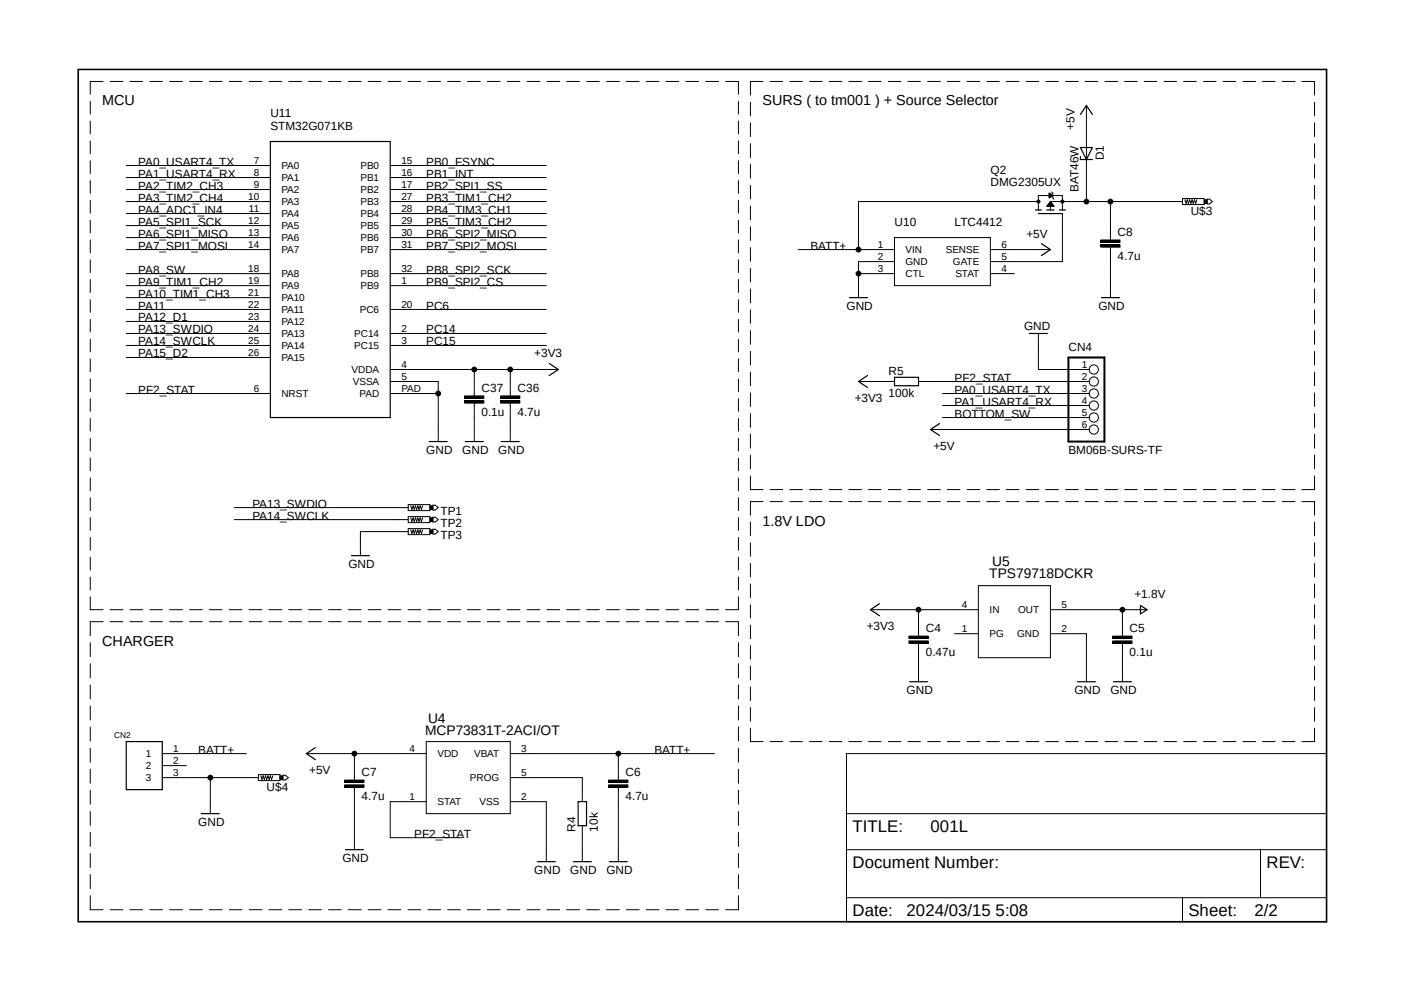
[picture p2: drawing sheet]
<svg xmlns="http://www.w3.org/2000/svg" width="297mm" height="210mm" viewBox="0 0 297 210" stroke-linecap="round" stroke-linejoin="round" font-family="sans-serif">
<path d="M16 14.4l265 181.1M281 14.4l-265 181.1" fill="none" stroke="#fff" stroke-width=".21"/>
<g fill="none" stroke="#000" stroke-width=".21">
<path d="M21.8 17.2h-2.7v2.7M23.3 17.2h2.7M27.5 17.2h2.7M31.7 17.2h2.7M35.9 17.2h2.7M40.1 17.2h2.7M44.3 17.2h2.7M48.5 17.2h2.7M52.7 17.2h2.7M56.9 17.2h2.7M61.1 17.2h2.7M65.3 17.2h2.7"/>
<path d="M69.5 17.2h2.7M73.7 17.2h2.7M77.9 17.2h2.7M82.1 17.2h2.7M86.3 17.2h2.7M90.5 17.2h2.7M94.7 17.2h2.7M98.9 17.2h2.7M103.1 17.2h2.7M107.3 17.2h2.7M111.5 17.2h2.7M115.7 17.2h2.7"/>
<path d="M119.9 17.2h2.7M124.1 17.2h2.7M128.3 17.2h2.7M132.5 17.2h2.7M136.7 17.2h2.7M140.9 17.2h2.7M145.1 17.2h2.7M149.3 17.2h2.7M153.5 17.2h2.7v2.7M161.4 17.2h-2.7v2.9M162.9 17.2h2.7M167.1 17.2h2.7"/>
<path d="M171.2 17.2h2.7M175.4 17.2h2.7M179.6 17.2h2.6M183.7 17.2h2.7M187.9 17.2h2.7M192.1 17.2h2.6M196.3 17.2h2.6M200.4 17.2h2.7M204.6 17.2h2.7M208.7 17.2h2.7M212.9 17.2h2.7M217.1 17.2h2.7"/>
<path d="M221.2 17.2h2.7M225.4 17.2h2.7M229.6 17.2h2.6M233.8 17.2h2.6M237.9 17.2h2.7M242.1 17.2h2.6M246.3 17.2h2.6M250.4 17.2h2.7M254.6 17.2h2.7M258.7 17.2h2.7M262.9 17.2h2.7M267.1 17.2h2.6"/>
<path d="M271.3 17.2h2.6M275.4 17.2h2.7v2.9M19.1 21.4v2.7M19.1 25.6v2.7M19.1 29.8v2.7M19.1 34v2.7M19.1 38.2v2.7M26.7 37.5h30.5M26.7 35h30.5M82.5 37.5h33.1M82.5 35h33.1M156.2 21.4v2.7"/>
<path d="M156.2 25.6v2.7M156.2 29.8v2.7M156.2 34v2.7M156.2 38.2v2.7M158.7 21.6v2.9M158.7 26v2.9M158.7 30.4v2.9M158.7 34.8v2.9M158.7 39.2v2.9M229.8 22.3v20.3M278.1 21.6v2.9M278.1 26v2.9"/>
<path d="M278.1 30.4v2.9M278.1 34.8v2.9M278.1 39.2v2.9M19.1 42.4v2.7M19.1 46.6v2.7M19.1 50.8v2.7M19.1 54.9v2.8M19.1 59.1v2.7M26.7 40.1h30.5M26.7 42.6h30.5M26.7 45.2h30.5M26.7 47.7h30.5"/>
<path d="M26.7 50.2h30.5M26.7 52.8h30.5M26.7 57.9h30.5M82.5 40.1h33.1M82.5 42.6h33.1M82.5 45.2h33.1M82.5 47.7h33.1M82.5 50.2h33.1M82.5 52.8h33.1M82.5 57.9h33.1M156.2 42.4v2.7M156.2 46.6v2.7"/>
<path d="M156.2 50.8v2.7M156.2 54.9v2.8M156.2 59.1v2.7M158.7 43.6v2.9M158.7 48v2.8M158.7 52.4v2.8M158.7 56.8v2.8M168.9 52.8h20.3M181.6 57.9h7.6M189.2 50.2h20.3v10.2h-20.3zM189.2 55.3h-7.6v7.6M209.5 52.8h12.7"/>
<path d="M209.5 57.9h5.1M219.7 44.4v-3h5v3M219.7 42.6h-38.1v10.2M221.5 43.6h1.4M221.6 43.5h1.3M221.7 43.4h1.1M221.7 43.3h1M221.8 43.2h.9M221.8 43.1h.8M221.9 43.1h.6M222 40.9l.7 .5-.7 .5zM222 41.8h.1"/>
<path d="M222 41.7h.2M222 41.6h.3M222 41.5h.5M222 41.4h.6M222 41.3h.6M222 41.1h.5M222 41.1h.3M222 41h.2M222 40.9h.1M222 42.9h.5M222 42.8h.4M222.1 42.8h.2"/>
<path d="M222.2 42.7h.1M222.2 42.6v1.8M222.2 42.6h27.9M222.2 42.6l.8 1h-1.6zM222.5 40.6l.2 .3v1l.3 .2M224.7 45.2v10.1h-15.2M232.9 51.8h4v.5h-4zM232.9 50.8h4v.5h-4zM234.9 42.6v8.2M234.9 52.3v10.6M250.1 42h4.6v1.3h-4.6zM250.7 42.2l.2 .8 .3-.8 .2 .8 .3-.8 .2 .8 .3-.8 .2 .8 .3-.8 .2 .8 .3-.8"/>
<path d="M254.8 42.2h.6v.8h-.6zM255.4 42.1h.5l.6 .5-.6 .5h-.5zM278.1 43.6v2.9M278.1 48v2.8M278.1 52.4v2.8M278.1 56.8v2.8M19.1 63.4v2.6M19.1 67.6v2.6M19.1 71.8v2.6M19.1 75.9v2.7M26.7 60.4h30.5M26.7 62.9h30.5"/>
<path d="M26.7 65.4h30.5M26.7 68h30.5M26.7 70.5h30.5M26.7 73.1h30.5M26.7 75.6h30.5M82.5 78.1h35.6M82.5 60.4h33.1M82.5 65.4h33.1M82.5 70.5h33.1M82.5 73.1h33.1M100.3 78.1v5.6M107.9 78.1v5.6"/>
<path d="M156.2 63.4v2.6M156.2 67.6v2.6M156.2 71.8v2.6M156.2 75.9v2.7M158.7 61.1v3M158.7 65.5v2.9M158.7 69.9v2.9M158.7 74.3v2.9M158.7 78.7v2.9M219.7 70.5v7.6h10.7M278.1 61.1v3M278.1 65.5v2.9"/>
<path d="M278.1 69.9v2.9M278.1 74.3v2.9M278.1 78.7v2.9M19.1 80.1v2.7M19.1 84.3v2.7M19.1 88.5v2.7M19.1 92.7v2.7M19.1 96.9v2.7M26.7 83.2h30.5M82.5 80.7h10.2v12.7M82.5 83.2h10.2M98.3 84.8h4.1v.5h-4.1z"/>
<path d="M98.3 83.7h4.1v.5h-4.1zM100.3 85.3v8.1M105.9 84.8h4.1v.5h-4.1zM105.9 83.7h4.1v.5h-4.1zM107.9 85.3v8.1M156.2 80.1v2.7M156.2 84.3v2.7M156.2 88.5v2.7M156.2 92.7v2.7M156.2 96.9v2.7M158.7 83.1v2.9M158.7 87.5v2.9"/>
<path d="M158.7 91.9v2.9M158.7 96.3v2.8M181.6 80.7h7.6M194.3 80.7h36.1M196.8 90.8h33.6M199.4 83.2h31M199.4 85.8h31M199.4 88.3h31M278.1 83.1v2.9M278.1 87.5v2.9M278.1 91.9v2.9M278.1 96.3v2.8"/>
<path d="M19.1 101.1v2.7M19.1 105.3v2.7M19.1 109.5v2.7M19.1 113.7v2.7M19.1 117.9v2.7M49.6 109.9h36.8M49.6 107.4h36.8M86.4 112.4h-10.2v5.1M86.4 106.7h4.5v1.3h-4.5zM86.4 109.3h4.5v1.2h-4.5zM86.4 111.8h4.5v1.3h-4.5zM86.9 109.5l.2 .8 .3-.8 .2 .8 .3-.8 .2 .8 .3-.8 .2 .8 .3-.8 .3 .8 .2-.8"/>
<path d="M86.9 107l.2 .7 .3-.7 .2 .7 .3-.7 .2 .7 .3-.7 .2 .7 .3-.7 .3 .7 .2-.7M86.9 112.1l.2 .7 .3-.7 .2 .7 .3-.7 .2 .7 .3-.7 .2 .7 .3-.7 .3 .7 .2-.7M91 109.5h.6v.8h-.6zM91 107h.6v.7h-.6zM91 112.1h.6v.7h-.6zM91.6 106.8h.5l.6 .6-.6 .5h-.5zM91.6 109.4h.5l.6 .5-.6 .5h-.5zM91.6 111.9h.5l.6 .5-.6 .5h-.5zM156.2 101.1v2.7M156.2 105.3v2.7M156.2 109.5v2.7M156.2 113.7v2.7"/>
<path d="M156.2 117.9v2.7M158.7 100.7v2.8h2.7M158.7 110.4v2.9M158.7 114.8v2.8M158.7 119.2v2.8M161.4 106.1h-2.7v2.9M162.9 103.5h2.7M162.9 106.1h2.7M167.1 103.5h2.7M167.1 106.1h2.7M171.2 103.5h2.7M171.2 106.1h2.7"/>
<path d="M175.4 103.5h2.7M175.4 106.1h2.7M179.6 103.5h2.6M179.6 106.1h2.6M183.7 103.5h2.7M183.7 106.1h2.7M187.9 103.5h2.7M187.9 106.1h2.7M192.1 103.5h2.6M192.1 106.1h2.6M196.3 103.5h2.6M196.3 106.1h2.6"/>
<path d="M200.4 103.5h2.7M200.4 106.1h2.7M204.6 103.5h2.7M204.6 106.1h2.7M208.7 103.5h2.7M208.7 106.1h2.7M212.9 103.5h2.7M212.9 106.1h2.7M217.1 103.5h2.7M217.1 106.1h2.7M221.2 103.5h2.7M221.2 106.1h2.7"/>
<path d="M225.4 103.5h2.7M225.4 106.1h2.7M229.6 103.5h2.6M229.6 106.1h2.6M233.8 103.5h2.6M233.8 106.1h2.6M237.9 103.5h2.7M237.9 106.1h2.7M242.1 103.5h2.6M242.1 106.1h2.6M246.3 103.5h2.6M246.3 106.1h2.6"/>
<path d="M250.4 103.5h2.7M250.4 106.1h2.7M254.6 103.5h2.7M254.6 106.1h2.7M258.7 103.5h2.7M258.7 106.1h2.7M262.9 103.5h2.7M262.9 106.1h2.7M267.1 103.5h2.6M267.1 106.1h2.6M271.3 103.5h2.6M271.3 106.1h2.6"/>
<path d="M275.4 106.1h2.7v2.9M278.1 100.7v2.8h-2.7M278.1 110.4v2.9M278.1 114.8v2.8M278.1 119.2v2.8M19.1 122v2.8M19.1 126.2v2.7h2.7M19.1 135.9v3M21.8 131.5h-2.7v3M23.3 128.9h2.7M23.3 131.5h2.7M27.5 128.9h2.7"/>
<path d="M27.5 131.5h2.7M31.7 128.9h2.7M31.7 131.5h2.7M35.9 128.9h2.7M35.9 131.5h2.7M40.1 128.9h2.7M40.1 131.5h2.7M44.3 128.9h2.7M44.3 131.5h2.7M48.5 128.9h2.7M48.5 131.5h2.7M52.7 128.9h2.7"/>
<path d="M52.7 131.5h2.7M56.9 128.9h2.7M56.9 131.5h2.7M61.1 128.9h2.7M61.1 131.5h2.7M65.3 128.9h2.7M65.3 131.5h2.7M69.5 128.9h2.7M69.5 131.5h2.7M73.7 128.9h2.7M73.7 131.5h2.7M77.9 128.9h2.7"/>
<path d="M77.9 131.5h2.7M82.1 128.9h2.7M82.1 131.5h2.7M86.3 128.9h2.7M86.3 131.5h2.7M90.5 128.9h2.7M90.5 131.5h2.7M94.7 128.9h2.7M94.7 131.5h2.7M98.9 128.9h2.7M98.9 131.5h2.7M103.1 128.9h2.7"/>
<path d="M103.1 131.5h2.7M107.3 128.9h2.7M107.3 131.5h2.7M111.5 128.9h2.7M111.5 131.5h2.7M115.7 128.9h2.7M115.7 131.5h2.7M119.9 128.9h2.7M119.9 131.5h2.7M124.1 128.9h2.7M124.1 131.5h2.7M128.3 128.9h2.7"/>
<path d="M128.3 131.5h2.7M132.5 128.9h2.7M132.5 131.5h2.7M136.7 128.9h2.7M136.7 131.5h2.7M140.9 128.9h2.7M140.9 131.5h2.7M145.1 128.9h2.7M145.1 131.5h2.7M149.3 128.9h2.7M149.3 131.5h2.7M153.5 131.5h2.7v3"/>
<path d="M156.2 126.2v2.7h-2.7M156.2 122v2.8M156.2 135.9v3M158.7 123.5v2.9M158.7 127.9v2.8M158.7 132.2v2.9M158.7 136.6v2.8M184.1 128.9h22.9M192.3 135.6h4v.5h-4zM192.3 134.5h4v.5h-4zM194.3 128.9v5.6M194.3 136.1v8.1"/>
<path d="M201.9 134h5.1M207 123.9h15.2v15.2h-15.2zM222.2 128.9h20.3M222.2 134h7.6v10.2M235.4 135.6h4.1v.5h-4.1zM235.4 134.5h4.1v.5h-4.1zM237.4 128.9v5.6M237.4 136.1v8.1M278.1 123.5v2.9M278.1 127.9v2.8M278.1 132.2v2.9M278.1 136.6v2.8"/>
<path d="M19.1 140.4v2.9M19.1 144.9v2.9M19.1 149.3v3M19.1 153.8v2.9M19.1 158.2v3M34.3 159.4h17.8M64.8 159.4h25.4M75 159.4v5.6M90.2 156.8h17.7v15.3h-17.7zM107.9 159.4h43.2M130.8 159.4v5.6M156.2 140.4v2.9"/>
<path d="M156.2 144.9v2.9M156.2 149.3v3M156.2 153.8v2.9M156.2 158.2v3M158.7 140.9v2.9M158.7 145.3v2.9M158.7 149.6v2.9M158.7 154v2.8h2.7M162.9 156.8h2.7M167.1 156.8h2.7M171.2 156.8h2.7M175.4 156.8h2.7"/>
<path d="M179.1 159.4h101.5v35.5h-101.5zM179.6 156.8h2.6M183.7 156.8h2.7M187.9 156.8h2.7M192.1 156.8h2.6M196.3 156.8h2.6M200.4 156.8h2.7M204.6 156.8h2.7M208.7 156.8h2.7M212.9 156.8h2.7M217.1 156.8h2.7M221.2 156.8h2.7"/>
<path d="M225.4 156.8h2.7M229.6 156.8h2.6M233.8 156.8h2.6M237.9 156.8h2.7M242.1 156.8h2.6M246.3 156.8h2.6M250.4 156.8h2.7M254.6 156.8h2.7M258.7 156.8h2.7M262.9 156.8h2.7M267.1 156.8h2.6M271.3 156.8h2.6"/>
<path d="M278.1 140.9v2.9M278.1 145.3v2.9M278.1 149.6v2.9M278.1 154v2.8h-2.7M19.1 162.7v3M19.1 167.1v3M19.1 171.6v3M19.1 176.1v2.9M34.3 161.9h5.1M34.3 164.5h20.4M44.5 164.5v7.6M54.7 163.8h4.5v1.3h-4.5z"/>
<path d="M55.2 164.1l.2 .7 .3-.7 .2 .7 .3-.7 .2 .7 .3-.7 .2 .7 .3-.7 .2 .7 .3-.7M59.2 164.1h.6v.7h-.6zM59.9 164h.5l.6 .5-.6 .5h-.5zM72.9 166h4.1v.5h-4.1zM72.9 165h4.1v.5h-4.1zM75 166.5v13.2M90.2 169.5h-7.7v7.7h15.3M107.9 164.5h15.3v5M107.9 169.5h7.7v12.7M123.2 174.6v7.6M128.8 166h4v.5h-4zM128.8 165h4v.5h-4z"/>
<path d="M130.8 166.5v15.7M156.2 162.7v3M156.2 167.1v3M156.2 171.6v3M156.2 176.1v2.9M179.1 179.7h101.5M179.1 172.1h101.5M266.7 179.7v10.2M19.1 180.5v3M19.1 185v3M19.1 189.4v3h2.7M23.3 192.4h2.7"/>
<path d="M27.5 192.4h2.7M31.7 192.4h2.7M35.9 192.4h2.7M40.1 192.4h2.7M44.3 192.4h2.7M48.5 192.4h2.7M52.7 192.4h2.7M56.9 192.4h2.7M61.1 192.4h2.7M65.3 192.4h2.7M69.5 192.4h2.7M73.7 192.4h2.7"/>
<path d="M77.9 192.4h2.7M82.1 192.4h2.7M86.3 192.4h2.7M90.5 192.4h2.7M94.7 192.4h2.7M98.9 192.4h2.7M103.1 192.4h2.7M107.3 192.4h2.7M111.5 192.4h2.7M115.7 192.4h2.7M119.9 192.4h2.7M124.1 192.4h2.7"/>
<path d="M128.3 192.4h2.7M132.5 192.4h2.7M136.7 192.4h2.7M140.9 192.4h2.7M145.1 192.4h2.7M149.3 192.4h2.7M156.2 180.5v3M156.2 185v3M156.2 189.4v3h-2.7M179.1 189.9h101.5M250.1 189.9v5"/>
<circle cx="181.6" cy="52.8" r=".51"/>
<circle cx="181.6" cy="57.9" r=".51"/>
<circle cx="219.7" cy="42.6" r=".33"/>
<circle cx="224.8" cy="42.6" r=".33"/>
<circle cx="229.8" cy="42.6" r=".51"/>
<circle cx="234.9" cy="42.6" r=".51"/>
<circle cx="100.3" cy="78.1" r=".51"/>
<circle cx="107.9" cy="78.1" r=".51"/>
<circle cx="231.4" cy="78.1" r=".98"/>
<circle cx="92.7" cy="83.2" r=".51"/>
<circle cx="231.4" cy="80.7" r=".98"/>
<circle cx="231.4" cy="90.8" r=".98"/>
<circle cx="231.4" cy="88.3" r=".98"/>
<circle cx="231.4" cy="85.8" r=".98"/>
<circle cx="231.4" cy="83.2" r=".98"/>
<circle cx="194.3" cy="128.9" r=".51"/>
<circle cx="237.4" cy="128.9" r=".51"/>
<circle cx="75" cy="159.4" r=".51"/>
<circle cx="130.8" cy="159.4" r=".51"/>
<circle cx="44.5" cy="164.5" r=".51"/>
</g>
<path d="M16.6 14.7h264v180.2h-264z" fill="none" stroke="#000" stroke-width=".34"/>
<g fill="#000">
<path d="M232.9 51.8h4v.5h-4z" fill-rule="evenodd"/>
<path d="M232.9 50.8h4v.5h-4z" fill-rule="evenodd"/>
<path d="M254.8 42.2h.6v.8h-.6z" fill-rule="evenodd"/>
<path d="M98.3 84.8h4.1v.5h-4.1z" fill-rule="evenodd"/>
<path d="M98.3 83.7h4.1v.5h-4.1z" fill-rule="evenodd"/>
<path d="M105.9 84.8h4.1v.5h-4.1z" fill-rule="evenodd"/>
<path d="M105.9 83.7h4.1v.5h-4.1z" fill-rule="evenodd"/>
<path d="M91 109.5h.6v.8h-.6z" fill-rule="evenodd"/>
<path d="M91 107h.6v.7h-.6z" fill-rule="evenodd"/>
<path d="M91 112.1h.6v.7h-.6z" fill-rule="evenodd"/>
<path d="M192.3 135.6h4v.5h-4z" fill-rule="evenodd"/>
<path d="M192.3 134.5h4v.5h-4z" fill-rule="evenodd"/>
<path d="M235.4 135.6h4.1v.5h-4.1z" fill-rule="evenodd"/>
<path d="M235.4 134.5h4.1v.5h-4.1z" fill-rule="evenodd"/>
<path d="M59.2 164.1h.6v.7h-.6z" fill-rule="evenodd"/>
<path d="M72.9 166h4.1v.5h-4.1z" fill-rule="evenodd"/>
<path d="M72.9 165h4.1v.5h-4.1z" fill-rule="evenodd"/>
<path d="M128.8 166h4v.5h-4z" fill-rule="evenodd"/>
<path d="M128.8 165h4v.5h-4z" fill-rule="evenodd"/>
<circle cx="181.6" cy="52.8" r=".51"/>
<circle cx="181.6" cy="57.9" r=".51"/>
<circle cx="219.7" cy="42.6" r=".33"/>
<circle cx="224.8" cy="42.6" r=".33"/>
<circle cx="229.8" cy="42.6" r=".51"/>
<circle cx="234.9" cy="42.6" r=".51"/>
<circle cx="100.3" cy="78.1" r=".51"/>
<circle cx="107.9" cy="78.1" r=".51"/>
<circle cx="92.7" cy="83.2" r=".51"/>
<circle cx="194.3" cy="128.9" r=".51"/>
<circle cx="237.4" cy="128.9" r=".51"/>
<circle cx="75" cy="159.4" r=".51"/>
<circle cx="130.8" cy="159.4" r=".51"/>
<circle cx="44.5" cy="164.5" r=".51"/>
</g>
<g fill="none" stroke="#000" stroke-width=".25">
<path d="M57.2 29.9h25.3v58.4h-25.3zM228.6 31.2h2.5l-1.3 2.5zM228.6 33.1v.6h2.5M228.6 24.2l1.2-1.9 1.3 1.9M219 44.4h1.3M219.7 45.2h5M220.3 51.5l1.9 1.3-1.9 1.3M221.4 44.4h1.6M224.1 44.4h1.3M116.2 76.9l1.9 1.2-1.9 1.3M179.7 62.9h3.8M183.5 79.4l-1.9 1.3 1.9 1.3"/>
<path d="M189.2 79.8h5.1v1.8h-5.1zM217.8 70.5h3.8M233 62.9h3.8M90.8 93.4h3.8M98.4 93.4h3.8M106 93.4h3.9M198.8 89.6l-2 1.2 2 1.3M74.3 117.5h3.8M186.1 127.7l-2 1.2 2 1.3M241.3 128.1l1.4 .8-1.4 .9zM26.7 156.8h7.6v10.2h-7.6zM66.7 158.1l-1.9 1.3 1.9 1.3"/>
<path d="M192.4 144.2h3.8M227.9 144.2h3.8M235.5 144.2h3.9M42.6 172.1h3.8M73.1 179.7h3.8M122.3 169.5h1.8v5.1h-1.8zM113.7 182.2h3.8M121.3 182.2h3.8M128.9 182.2h3.8"/>
</g>
<path d="M226 75.6h7.6v17.8h-7.6z" fill="none" stroke="#000" stroke-width=".42"/>
<g font-size="3.6">
<text x="180.3" y="175.9">TITLE:</text>
<text x="196.9" y="175.9">001L</text>
<text x="180.3" y="183.5">Document Number:</text>
<text x="267.9" y="183.5">REV:</text>
<text x="180.3" y="193.7">Date:</text>
<text x="191.8" y="193.7">2024/03/15 5:08</text>
<text x="251.4" y="193.7">Sheet:</text>
<text x="265.4" y="193.7">2/2</text>
</g>
<g font-size="3">
<text x="21.6" y="22.3">MCU</text>
<text x="161.3" y="22.3">SURS ( to tm001 ) + Source Selector</text>
<text x="161.3" y="111.2">1.8V LDO</text>
<text x="21.6" y="136.6">CHARGER</text>
</g>
<g font-size="2.9">
<text x="209.9" y="119.8">U5</text>
<text x="209.3" y="122.3">TPS79718DCKR</text>
<text x="89.9" y="155.4">MCP73831T-2ACI/OT</text>
<text x="90.6" y="152.8">U4</text>
</g>
<g font-size="2.5">
<text x="57.2" y="24.9">U11</text>
<text x="57.2" y="27.4">STM32G071KB</text>
<text x="227.3" y="27.4" transform="rotate(-90 227.3 27.4)">+5V</text>
<text x="29.3" y="35">PA0_USART4_TX</text>
<text x="90.2" y="35">PB0_FSYNC</text>
<text x="233.5" y="33.9" transform="rotate(-90 233.5 33.9)">D1</text>
<text x="29.3" y="37.5">PA1_USART4_RX</text>
<text x="29.3" y="40.1">PA2_TIM2_CH3</text>
<text x="90.2" y="37.5">PB1_INT</text>
<text x="90.2" y="40.1">PB2_SPI1_SS</text>
<text x="209.6" y="39.3">DMG2305UX</text>
<text x="209.6" y="36.8">Q2</text>
<text x="228.2" y="40.6" transform="rotate(-90 228.2 40.6)">BAT46W</text>
<text x="29.3" y="45.2">PA4_ADC1_IN4</text>
<text x="29.3" y="42.6">PA3_TIM2_CH4</text>
<text x="29.3" y="47.7">PA5_SPI1_SCK</text>
<text x="90.2" y="47.7">PB5_TIM3_CH2</text>
<text x="90.2" y="45.2">PB4_TIM3_CH1</text>
<text x="90.2" y="42.6">PB3_TIM1_CH2</text>
<text x="189.2" y="47.7">U10</text>
<text x="201.9" y="47.7">LTC4412</text>
<text x="251.9" y="45.4">U$3</text>
<text x="29.3" y="50.3">PA6_SPI1_MISO</text>
<text x="29.3" y="52.8">PA7_SPI1_MOSI</text>
<text x="90.2" y="52.8">PB7_SPI2_MOSI</text>
<text x="90.2" y="50.3">PB6_SPI2_MISO</text>
<text x="171.5" y="52.8">BATT+</text>
<text x="217.1" y="50.3">+5V</text>
<text x="236.4" y="49.9">C8</text>
<text x="29.3" y="57.9">PA8_SW</text>
<text x="90.2" y="57.9">PB8_SPI2_SCK</text>
<text x="236.4" y="54.9">4.7u</text>
<text x="29.3" y="65.5">PA11</text>
<text x="29.3" y="60.4">PA9_TIM1_CH2</text>
<text x="29.3" y="63">PA10_TIM1_CH3</text>
<text x="90.2" y="60.4">PB9_SPI2_CS</text>
<text x="90.2" y="65.5">PC6</text>
<text x="179.1" y="65.5">GND</text>
<text x="232.4" y="65.5">GND</text>
<text x="29.3" y="68">PA12_D1</text>
<text x="29.3" y="70.5">PA13_SWDIO</text>
<text x="90.2" y="70.5">PC14</text>
<text x="216.6" y="69.8">GND</text>
<text x="29.3" y="75.6">PA15_D2</text>
<text x="29.3" y="73.1">PA14_SWCLK</text>
<text x="90.2" y="73.1">PC15</text>
<text x="113" y="75.6">+3V3</text>
<text x="226" y="74.3">CN4</text>
<text x="29.3" y="83.2">PF2_STAT</text>
<text x="101.9" y="82.8">C37</text>
<text x="109.5" y="82.8">C36</text>
<text x="188" y="84">100k</text>
<text x="188" y="79.2">R5</text>
<text x="201.9" y="83.2">PA0_USART4_TX</text>
<text x="201.9" y="80.7">PF2_STAT</text>
<text x="101.9" y="87.9">0.1u</text>
<text x="109.5" y="87.9">4.7u</text>
<text x="180.8" y="85">+3V3</text>
<text x="201.9" y="88.3">BOTTOM_SW</text>
<text x="201.9" y="85.8">PA1_USART4_RX</text>
<text x="90.2" y="95.9">GND</text>
<text x="97.8" y="95.9">GND</text>
<text x="105.4" y="95.9">GND</text>
<text x="197.4" y="95.2">+5V</text>
<text x="226" y="95.9">BM06B-SURS-TF</text>
<text x="53.4" y="107.4">PA13_SWDIO</text>
<text x="53.4" y="109.9">PA14_SWCLK</text>
<text x="93.2" y="111.4">TP2</text>
<text x="93.2" y="108.9">TP1</text>
<text x="93.2" y="114">TP3</text>
<text x="73.7" y="120.1">GND</text>
<text x="240" y="126.4">+1.8V</text>
<text x="183.3" y="133.3">+3V3</text>
<text x="195.8" y="133.6">C4</text>
<text x="239" y="133.6">C5</text>
<text x="195.8" y="138.7">0.47u</text>
<text x="239" y="138.7">0.1u</text>
<text x="191.8" y="146.7">GND</text>
<text x="227.3" y="146.7">GND</text>
<text x="234.9" y="146.7">GND</text>
<text x="42" y="159.4">BATT+</text>
<text x="138.4" y="159.4">BATT+</text>
<text x="56.4" y="167.3">U$4</text>
<text x="65.4" y="163.7">+5V</text>
<text x="76.5" y="164.1">C7</text>
<text x="132.3" y="164.1">C6</text>
<text x="76.5" y="169.2">4.7u</text>
<text x="132.3" y="169.2">4.7u</text>
<text x="42" y="174.6">GND</text>
<text x="87.6" y="177.2">PF2_STAT</text>
<text x="121.7" y="175.9" transform="rotate(-90 121.7 175.9)">R4</text>
<text x="126.5" y="175.9" transform="rotate(-90 126.5 175.9)">10k</text>
<text x="72.4" y="182.2">GND</text>
<text x="113" y="184.8">GND</text>
<text x="120.7" y="184.8">GND</text>
<text x="128.3" y="184.8">GND</text>
</g>
<g font-size="2.1">
<text x="53.7" y="34.6">7</text>
<text x="59.5" y="35.8">PA0</text>
<text x="76.2" y="35.8">PB0</text>
<text x="84.9" y="34.6">15</text>
<text x="53.7" y="37.2">8</text>
<text x="53.7" y="39.7">9</text>
<text x="59.5" y="38.3">PA1</text>
<text x="59.5" y="40.9">PA2</text>
<text x="76.2" y="38.3">PB1</text>
<text x="76.2" y="40.9">PB2</text>
<text x="84.9" y="37.2">16</text>
<text x="84.9" y="39.7">17</text>
<text x="52.5" y="42.2">10</text>
<text x="52.5" y="47.3">12</text>
<text x="52.7" y="44.8">11</text>
<text x="59.5" y="43.4">PA3</text>
<text x="59.5" y="45.9">PA4</text>
<text x="76.2" y="43.4">PB3</text>
<text x="76.2" y="45.9">PB4</text>
<text x="84.9" y="42.2">27</text>
<text x="84.9" y="44.8">28</text>
<text x="84.9" y="47.3">29</text>
<text x="52.5" y="49.9">13</text>
<text x="52.5" y="52.4">14</text>
<text x="59.5" y="48.5">PA5</text>
<text x="59.5" y="51">PA6</text>
<text x="59.5" y="53.6">PA7</text>
<text x="76.2" y="48.5">PB5</text>
<text x="76.2" y="51">PB6</text>
<text x="76.2" y="53.6">PB7</text>
<text x="84.9" y="49.9">30</text>
<text x="84.9" y="52.4">31</text>
<text x="185.7" y="52.4">1</text>
<text x="191.6" y="53.6">VIN</text>
<text x="200.1" y="53.6">SENSE</text>
<text x="211.9" y="52.4">6</text>
<text x="52.5" y="57.5">18</text>
<text x="59.5" y="58.6">PA8</text>
<text x="76.2" y="58.6">PB8</text>
<text x="84.9" y="57.5">32</text>
<text x="185.7" y="54.9">2</text>
<text x="185.7" y="57.5">3</text>
<text x="191.6" y="56.1">GND</text>
<text x="191.6" y="58.6">CTL</text>
<text x="201.6" y="56.1">GATE</text>
<text x="202.1" y="58.6">STAT</text>
<text x="211.9" y="54.9">5</text>
<text x="211.9" y="57.5">4</text>
<text x="52.5" y="60">19</text>
<text x="52.5" y="62.6">21</text>
<text x="52.5" y="65.1">22</text>
<text x="59.5" y="61.2">PA9</text>
<text x="59.5" y="63.7">PA10</text>
<text x="76.2" y="61.2">PB9</text>
<text x="84.9" y="60">1</text>
<text x="84.9" y="65.1">20</text>
<text x="52.5" y="67.6">23</text>
<text x="52.5" y="70.2">24</text>
<text x="59.5" y="66.3">PA11</text>
<text x="59.5" y="68.7">PA12</text>
<text x="59.5" y="71.3">PA13</text>
<text x="74.9" y="71.3">PC14</text>
<text x="76.1" y="66.3">PC6</text>
<text x="84.9" y="70.2">2</text>
<text x="52.5" y="72.7">25</text>
<text x="52.5" y="75.3">26</text>
<text x="59.5" y="73.8">PA14</text>
<text x="59.5" y="76.4">PA15</text>
<text x="74.9" y="73.8">PC15</text>
<text x="84.9" y="72.7">3</text>
<text x="84.9" y="77.8">4</text>
<text x="228.9" y="77.8">1</text>
<text x="53.7" y="82.9">6</text>
<text x="59.5" y="84">NRST</text>
<text x="74.4" y="78.9">VDDA</text>
<text x="74.6" y="81.4">VSSA</text>
<text x="76.1" y="84">PAD</text>
<text x="84.9" y="80.3">5</text>
<text x="84.9" y="82.9">PAD</text>
<text x="228.9" y="80.3">2</text>
<text x="228.9" y="82.9">3</text>
<text x="228.9" y="85.4">4</text>
<text x="228.9" y="88">5</text>
<text x="228.9" y="90.5">6</text>
<text x="203.5" y="128.6">4</text>
<text x="209.3" y="129.7">IN</text>
<text x="215.4" y="129.7">OUT</text>
<text x="224.6" y="128.6">5</text>
<text x="203.5" y="133.6">1</text>
<text x="209.3" y="134.8">PG</text>
<text x="215.2" y="134.8">GND</text>
<text x="224.6" y="133.6">2</text>
<text x="30.8" y="160.1">1</text>
<text x="36.7" y="159">1</text>
<text x="36.7" y="161.6">2</text>
<text x="86.7" y="159">4</text>
<text x="92.5" y="160.1">VDD</text>
<text x="100.3" y="160.1">VBAT</text>
<text x="110.3" y="159">3</text>
<text x="30.8" y="162.7">2</text>
<text x="30.8" y="165.2">3</text>
<text x="36.7" y="164.1">3</text>
<text x="99.4" y="165.2">PROG</text>
<text x="110.3" y="164.1">5</text>
<text x="86.7" y="169.2">1</text>
<text x="92.5" y="170.3">STAT</text>
<text x="101.4" y="170.3">VSS</text>
<text x="110.3" y="169.2">2</text>
</g>
<text font-size="1.8" x="24.2" y="156.1">CN2</text>
</svg>
